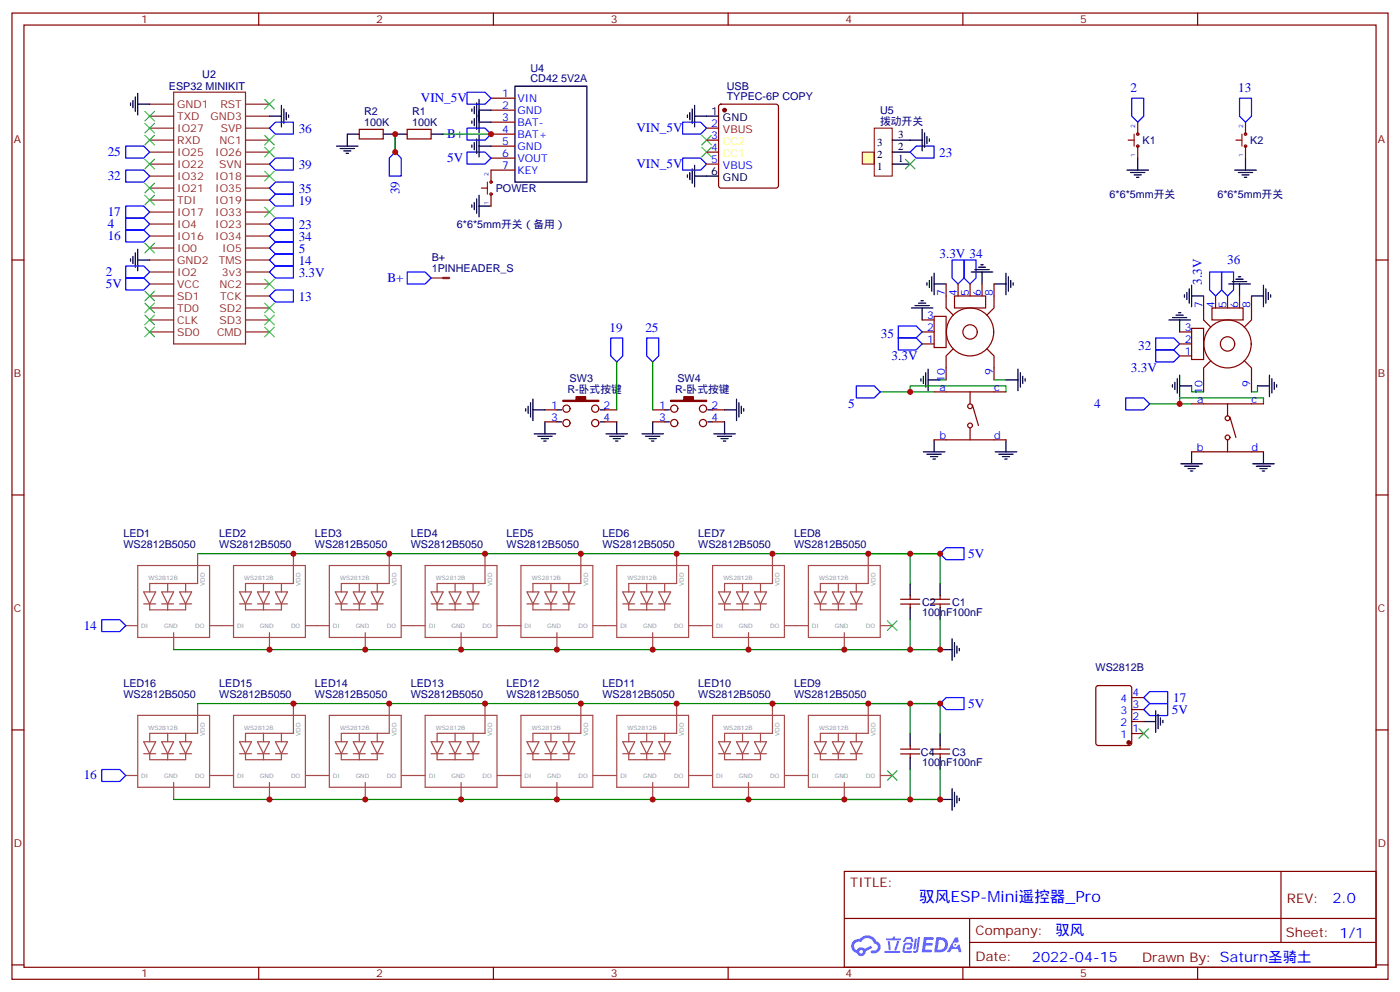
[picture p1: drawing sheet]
<svg xmlns="http://www.w3.org/2000/svg" width="412mm" height="292mm" viewBox="0 0 412 292" stroke-linecap="round" stroke-linejoin="round" font-family="sans-serif">
<g fill="none" stroke="#870000" stroke-width=".35">
<path d="M3.5 3.8h405.4v284.4h-405.4zM7.1 7.4h398.2v277.3h-398.2zM76.2 3.8v3.6M145.3 3.8v3.6M214.5 3.8v3.6M283.6 3.8v3.6M352.8 3.8v3.6M3.5 76.5h3.6M405.3 76.5h3.6M3.5 145.7h3.6M405.3 145.7h3.6M3.5 214.8h3.6"/>
<path d="M405.3 214.8h3.6M248.7 256.4h156.6v28.3h-156.6zM377.3 256.5v20.8M248.7 270.3h156.5M285.6 277.3h119.6M285.6 270.3v14.1M3.5 284h3.6M76.2 284.7v3.5M145.3 284.7v3.5M214.5 284.7v3.5M283.6 284.7v3.5M352.8 284.7v3.5"/>
<path d="M405.3 284h3.6"/>
</g>
<g fill="#5487ff">
<path d="M272.1 275.8h2.6l.3 .2-.1 .5-2 .1-.1 .9h1.6l.4 .4-.4 .4h-1.7l-.2 1.2h1.8l.3 .4-.2 .3-2.9 .1z"/>
<path d="M281.4 275.8h.7l.4 1.3-.7 .4a.74 .74 0 0 0-1.1 .3 .74 .74 0 0 0 .5 1 .74 .74 0 0 0 .9-.7l.5-.2 .7 2.3h-.9l-.2-.9h-1.9l-.5 .9h-.9z"/>
<path d="M269.5 276.2h.6l-.4 2.9a.31 .31 0 0 1-.3 .3 .31 .31 0 0 1-.3-.3z"/>
<path d="M270.4 275.7h.6l-.5 4a.89 .89 0 0 1-.7 .7 .89 .89 0 0 1-.9-.3l1-.5z"/>
<path d="M266.8 275.9l.6-.2 1.2 .1 .5 1.3-.6 .1-.4-.9-1 .1a.95 .95 0 0 1-1 .8l-.1-.2z"/>
<path d="M266.4 277.6l1.8-.2a1.04 1.04 0 0 1 .6 1.1 1.04 1.04 0 0 1-.8 .9h-.7a.29 .29 0 0 1-.3-.3 .29 .29 0 0 1 .3-.3h.7l.2-.8-1.4 .1-.4 1.7h1.9a.29 .29 0 0 1 .3 .4 .29 .29 0 0 1-.3 .2h-2l-.4-.3 .2-2.1z"/>
<path d="M260.5 279.8h4.4a.3 .3 0 0 1 .3 .3 .3 .3 0 0 1-.3 .3h-4.3z"/>
<path d="M264.3 276.9h.6l-.5 1.7a1.02 1.02 0 0 1-.7 1.1l-.2-.3z"/>
<path d="M261.5 277h.6l.3 2.3-.3 .3-.3-.2z"/>
<path d="M261.1 276.1h1.9l.2-.5h.5l-.1 .5h1.5a.29 .29 0 0 1 .3 .3 .29 .29 0 0 1-.3 .3h-3.9z"/>
<path d="M275.8 275.8l-.6 4.5h1.4a2.27 2.27 0 0 0 2.7-2.3 2.27 2.27 0 0 0-2.7-2.2zM276.6 276.6a1.5 1.5 0 0 1 1.8 1.5 1.5 1.5 0 0 1-1.9 1.4h-.3z"/>
<path d="M251.4 276.9a2.09 2.09 0 0 0 1 3.6 1.37 1.37 0 0 0 1.5 .8 1.37 1.37 0 0 0 1.1-1.4l2-.9-.5-.7-1.8 .9a1.4 1.4 0 0 0-2.3 .4 1.32 1.32 0 0 1-.6-1.8 1.32 1.32 0 0 1 1.9-.5 2.02 2.02 0 0 1 2-1.2 2.02 2.02 0 0 1 1.8 1.6 1.09 1.09 0 0 1 1.1 1.3 1.09 1.09 0 0 1-1.6 .7 .41 .41 0 0 0-.5 .4 .41 .41 0 0 0 .4 .4 1.89 1.89 0 0 0 2.4-1.1 1.89 1.89 0 0 0-1.2-2.4 2.98 2.98 0 0 0-5-.7l-1 .2zM253.2 280.1a.52 .52 0 0 1 1 0 .52 .52 0 0 1-1 0z"/>
<circle cx="281.4" cy="278" r=".28"/>
</g>
<path d="M254 44.8h3.5v3.5h-3.5z" fill="#ffffb0" stroke="#800000" stroke-width=".29"/>
<path d="M257.5 37.7h5.3v14.1h-5.3z" fill="none" stroke="#800000" stroke-width=".29"/>
<g fill="none" stroke="#000" stroke-width=".35">
<path d="M38.5 30.3v.7M39.2 29.6v2.1M39.9 28.5v4.3M40.6 30.7h3.5M40.6 27.5v6.3M79.4 34.2h3.5M82.9 31v6.4M83.6 32.1v4.2M84.3 33.1v2.1M85 33.8v.7M105.8 39.5h-3.5v3.5M112.9 39.5h7"/>
<path d="M127 39.5h3.5M139 32.1v.7M139 35.6v.7M139.7 31.4v2.1M139.7 34.9v2.1M140.4 30.3v7.8M141.1 32.4h3.5M141.1 29.2v9.9M141.1 39.8v6.4M141.1 35.9h3.5M151.7 25.4h21.2v28.2h-21.2zM202.5 33.8v.7"/>
<path d="M203.2 33.1v2.1M203.9 32.1v4.2M204.6 34.2h7.1M204.6 31v6.4M271.6 38.1v6.3M272.3 39.1v4.3M99.1 43h6.4M100.2 43.7h4.2M101.2 44.4h2.2M102 45.1h.7M139 42.7v.7M139.7 41.9v2.2"/>
<path d="M139.7 59.6v2.1M140.4 40.9v4.2M140.4 58.5v4.3M141.1 57.5v6.3M141.1 43h3.5M202.5 51.5v.7M203.2 50.8v2.1M203.9 49.7v4.2M204.6 48.6v6.4M204.6 51.8h7.1M262.8 41.2h8.8M262.8 44.8h5.3"/>
<path d="M262.8 48.3h5.3M273 40.2v2.1M273.8 40.9v.7M332 50.1h6.3M333 50.8h4.3M334.1 51.5h2.1M334.8 52.2h.7M335.1 46.5v3.6M363.7 50.1h6.4M364.8 50.8h4.2M365.8 51.5h2.1M366.5 52.2h.7"/>
<path d="M366.9 46.5v3.6M38.5 76.2v.7M39.2 75.5v2.1M39.9 74.4v4.2M40.6 73.3v6.4M40.6 76.5h3.5M139 60.3v.7M141.1 60.6h3.5M287.2 79.3h4.2M288.2 78.6h2.1M288.9 77.9h.7M268.5 90.6h6.3"/>
<path d="M269.5 89.9h4.3M270.6 89.2h2.1M271.3 88.5h.7M271.6 90.6v3.6M273 83.2v.7M273.8 82.5v2.1M274.5 81.5v4.2M275.2 83.6h3.5M275.2 80.4v6.3M286.1 80h6.4M289.3 80v3.6M292.8 83.6h3.5"/>
<path d="M296.3 80.4v6.3M297 81.5v4.2M297.7 82.5v2.1M298.4 83.2v.7M344.3 94.2h6.4M345.4 93.5h4.2M346.4 92.7h2.1M347.1 92h.7M347.5 94.2v3.5M348.9 86.7v.8M349.6 86v2.2M350.3 85v4.2"/>
<path d="M351 87.1h3.5M351 83.9v6.4M361.9 83.6h6.4M363 82.9h4.2M364.1 82.2h2.1M364.8 81.5h.7M365.1 83.6v3.5M368.7 87.1h3.5M372.2 83.9v6.4M372.9 85v4.2M373.6 86v2.2M374.3 86.7v.8"/>
<path d="M155.6 119.6v2.1M156.3 118.5v4.2M157 117.4v6.4M217 117.4v6.4M217.7 118.5v4.2M218.4 119.6v2.1M271.3 111.4v.7M272 110.7v2.2M272.7 109.7v4.2M273.4 111.8h3.5M273.4 108.6v6.4M296.3 111.8h3.6"/>
<path d="M299.9 108.6v6.4M300.6 109.7v4.2M301.3 110.7v2.2M302 111.4v.7M345.4 113.2v.7M346.1 112.5v2.1M346.8 111.4v4.3M347.5 113.6h3.5M347.5 110.4v6.3M370.4 113.6h3.5M373.9 110.4v6.3M374.6 111.4v4.3"/>
<path d="M375.4 112.5v2.1M376.1 113.2v.7M154.9 120.3v.7M157 120.6h3.5M157.3 127.7h6.4M158.4 128.4h4.2M159.5 129.1h2.1M160.2 129.8h.7M160.5 124.1v3.6M164 120.6h1.5M164 124.1h1.5M176.7 120.6h1.5"/>
<path d="M176.7 124.1h1.5M178.5 127.7h6.4M179.6 128.4h4.2M180.6 129.1h2.1M181.3 129.8h.7M181.7 124.1v3.6M189.1 127.7h6.3M190.1 128.4h4.3M191.2 129.1h2.1M191.9 129.8h.7M192.3 124.1v3.6M195.8 120.6h1.4"/>
<path d="M195.8 124.1h1.4M208.5 120.6h1.4M208.5 124.1h1.4M210.3 127.7h6.3M211.3 128.4h4.2M212.4 129.1h2.1M213.1 129.8h.7M213.4 120.6h3.6M213.4 124.1v3.6M219.1 120.3v.7M272 133h6.3M273 133.7h4.3"/>
<path d="M274.1 134.4h2.1M274.8 135.1h.7M275.2 129.4v3.6M293.2 133h6.3M294.2 133.7h4.2M295.3 134.4h2.1M296 135.1h.7M296.3 129.4v3.6M347.8 136.5h6.4M348.9 137.2h4.2M350 137.9h2.1M350.7 138.6h.7"/>
<path d="M351 133v3.5M369 136.5h6.4M370.1 137.2h4.2M371.1 137.9h2.1M371.8 138.6h.7M372.2 133v3.5M268.1 171.8v3.5M268.1 178.8v3.6M276.9 171.8v3.5M276.9 178.8v3.6M276.9 191.2h3.6M280.5 188v6.3"/>
<path d="M281.2 189.1v4.2M281.9 190.1v2.1M282.6 190.8v.7M268.1 215.9v3.5M276.9 215.9v3.5M336.9 212.3h3.5M340.4 209.2v6.3M341.1 210.2v4.3M341.8 211.3v2.1M342.5 212v.7M268.1 222.9v3.5M276.9 235.3h3.6"/>
<path d="M276.9 222.9v3.5M280.5 232.1v6.3M281.2 233.2v4.2M281.9 234.2v2.1M282.6 234.9v.7"/>
</g>
<g fill="none" stroke="#3c3" stroke-width=".35">
<path d="M42.7 32.8l2.8 2.8M42.7 39.8l2.8 2.9M42.7 36.3l2.8 2.8M45.5 32.8l-2.8 2.8M45.5 39.8l-2.8 2.9M45.5 36.3l-2.8 2.8M78 39.8l2.8 2.9M78 29.2l2.8 2.9M80.8 39.8l-2.8 2.9M80.8 29.2l-2.8 2.9M206.7 39.8l2.8 2.9M209.5 39.8l-2.8 2.9"/>
<path d="M42.7 46.9l2.8 2.8M42.7 53.9l2.8 2.9M42.7 57.5l2.8 2.8M45.5 46.9l-2.8 2.8M45.5 53.9l-2.8 2.9M45.5 57.5l-2.8 2.8M78 43.4l2.8 2.8M78 50.4l2.8 2.8M80.8 50.4l-2.8 2.8M80.8 43.4l-2.8 2.8M206.7 43.4l2.8 2.8M209.5 43.4l-2.8 2.8"/>
<path d="M266.7 46.9l2.8 2.8M269.5 46.9l-2.8 2.8M42.7 71.6l2.8 2.8M45.5 71.6l-2.8 2.8M78 61l2.8 2.8M80.8 61l-2.8 2.8M42.7 85.7l2.8 2.8M42.7 92.7l2.8 2.9M42.7 96.3l2.8 2.8M42.7 89.2l2.8 2.8M45.5 85.7l-2.8 2.8M45.5 92.7l-2.8 2.9"/>
<path d="M45.5 96.3l-2.8 2.8M45.5 89.2l-2.8 2.8M78 89.2l2.8 2.8M78 92.7l2.8 2.9M78 96.3l2.8 2.8M78 82.2l2.8 2.8M80.8 89.2l-2.8 2.8M80.8 92.7l-2.8 2.9M80.8 96.3l-2.8 2.8M80.8 82.2l-2.8 2.8M261.4 182.7l2.8 2.8M264.2 182.7l-2.8 2.8"/>
<path d="M335.5 214.5l2.8 2.8M338.3 214.5l-2.8 2.8M261.4 226.8l2.8 2.8M264.2 226.8l-2.8 2.8"/>
</g>
<g fill="none" stroke="#008700" stroke-width=".35">
<path d="M116.4 39.5v5.3M130.5 39.5h14.1M181.7 106.5v14.1M192.3 106.5v14.1M259.3 115.3h15.9M268.1 115.3v-1.7h28.2v1.7M276.9 111.8h1.8M292.8 111.8h3.5M338.7 118.9h12.3M347.5 118.9v-1.8h24.7v1.8M351 113.6v1.7h3.5M370.4 113.6v1.7h-1.7"/>
<path d="M58.2 162.9h218.7v8.9M268.1 162.9v8.9M268.1 182.4v8.8M276.9 182.4v8.8h-225.7M58.2 207h218.7v8.9M268.1 207v8.9M268.1 226.4v8.9M276.9 226.4v8.9h-225.7"/>
</g>
<g fill="none" stroke="#00f" stroke-width=".35">
<path d="M79.4 37.7l1.7-1.8h5.3v3.6h-5.3zM137.6 27.1h5.3l1.7 1.8-1.7 1.8h-5.3zM137.6 37.7h5.3l1.7 1.8-1.7 1.7h-5.3zM201.1 35.9h5.3l1.7 1.8-1.7 1.8h-5.3zM333.4 28.9h3.5v5.3l-1.8 1.7-1.7-1.7zM365.1 28.9h3.6v5.3l-1.8 1.7-1.8-1.7zM37 50.1h5.3l1.8 1.7-1.8 1.8h-5.3zM37 43h5.3l1.8 1.8-1.8 1.7h-5.3zM79.4 58.9l1.7-1.8h5.3v3.5h-5.3zM79.4 55.4l1.7-1.8h5.3v3.5h-5.3zM79.4 48.3l1.7-1.8h5.3v3.6h-5.3zM116.4 44.8l1.8 1.7v5.3h-3.5v-5.3z"/>
<path d="M137.6 44.8h5.3l1.7 1.7-1.7 1.8h-5.3zM201.1 46.5h5.3l1.7 1.8-1.7 1.8h-5.3zM268.1 44.8l1.8-1.8h5.3v3.5h-5.3zM37 64.2h5.3l1.8 1.7-1.8 1.8h-5.3zM37 78.3h5.3l1.8 1.7-1.8 1.8h-5.3zM37 60.6h5.3l1.8 1.8-1.8 1.8h-5.3zM37 67.7h5.3l1.8 1.8-1.8 1.7h-5.3zM79.4 73l1.7-1.8h5.3v3.6h-5.3zM79.4 65.9l1.7-1.7h5.3v3.5h-5.3zM79.4 76.5l1.7-1.7h5.3v3.5h-5.3zM81.1 67.7h5.3v3.5h-5.3l-1.7-1.7zM280.5 76.5h3.5v5.3l-1.8 1.8-1.7-1.8z"/>
<path d="M284 76.5h3.5v5.3l-1.7 1.8-1.8-1.8zM37 81.8h5.3l1.8 1.8-1.8 1.7h-5.3zM79.4 80l1.7-1.7h5.3v3.5h-5.3zM79.4 87.1l1.7-1.8h5.3v3.6h-5.3zM119.9 80h5.3l1.8 1.8-1.8 1.8h-5.3zM179.9 99.4h3.5v5.3l-1.7 1.8-1.8-1.8zM190.5 99.4h3.5v5.3l-1.7 1.8-1.8-1.8zM264.6 95.9h5.3l1.7 1.8-1.7 1.7h-5.3zM264.6 99.4h5.3l1.7 1.8-1.7 1.8h-5.3zM340.4 99.4h5.3l1.8 1.8-1.8 1.8h-5.3zM356.3 80h3.5v5.3l-1.7 1.8-1.8-1.8zM359.8 80h3.6v5.3l-1.8 1.8-1.8-1.8z"/>
<path d="M252.2 113.6h5.3l1.8 1.7-1.8 1.8h-5.3zM331.6 117.1h5.3l1.8 1.8-1.8 1.7h-5.3zM340.4 103h5.3l1.8 1.7-1.8 1.8h-5.3zM276.9 162.9l1.8-1.7h5.3v3.5h-5.3zM30 182.4h5.3l1.7 1.7-1.7 1.8h-5.3zM276.9 207l1.8-1.7h5.3v3.5h-5.3zM336.9 205.3l1.8-1.8h5.3v3.5h-5.3zM336.9 208.8l1.8-1.8h5.3v3.6h-5.3zM30 226.4h5.3l1.7 1.8-1.7 1.8h-5.3z"/>
</g>
<g fill="none" stroke="#870000" stroke-width=".35">
<path d="M105.8 38.1h7.1v2.8h-7.1zM119.9 38.1h7.1v2.8h-7.1zM144.6 28.9h7.1M144.6 32.4h7.1M144.6 35.9h7.1M144.6 39.5h7.1M208.1 37.7h3.6M211.9 30.9l.5-.2h16.2l.5 .2 .2 .5v23.2l-.2 .5-.5 .3h-16.2l-.5-.3-.2-.5v-23.2zM335.1 35.9v3.6M366.9 35.9v3.6M144.6 43h7.1M144.6 46.5h7.1"/>
<path d="M144.6 57.1v3.5M151.7 50.1h-7.1v3.5M208.1 41.2h3.6M208.1 44.8h3.6M335.1 43v3.5M366.9 43v3.5M271.6 97.7h3.6M271.6 94.2h3.6M275.2 93.1h3.5v9.2h-3.5zM278.7 83.6v7l2.1 2.1M281.2 87.1h9.1v3.5h-9.1zM282.2 83.6v3.5"/>
<path d="M285.8 83.6v3.5M289.3 83.6v3.5M292.8 83.6v7l-2.1 2.1M347.5 97.7h3.5M351 96.6h3.5v9.2h-3.5zM354.5 87.1v7.1l2.2 2.1M357 90.6h9.2v3.6h-9.2zM358.1 87.1v3.5M361.6 87.1v3.5M365.1 87.1v3.5M368.7 87.1v7.1l-2.2 2.1M271.6 101.2h3.6"/>
<path d="M275.2 115.3h21.1M280.8 102.6l-2.1 2.1v7.1M285.8 115.3v3.6M286.5 119.2l1.7 6M290.7 102.6l2.1 2.1v7.1M347.5 104.7h3.5M347.5 101.2h3.5M351 118.9h21.2M356.7 106.2l-2.2 2.1v7M361.6 118.9v3.5M366.5 106.2l2.2 2.1v7M160.5 120.6h3.5"/>
<path d="M160.5 124.1h3.5M178.2 120.6h3.5M178.2 124.1h3.5M192.3 120.6h3.5M192.3 124.1h3.5M209.9 120.6h3.5M209.9 124.1h3.5M275.2 129.4h21.1M285.8 125.9v3.5M351 133h21.2M361.6 129.4v3.6M362.3 122.7l1.8 6"/>
<path d="M265.3 176.4h5.6M265.3 177.8h5.6M268.1 175.3v1.1M268.1 177.8v1M274.1 176.4h5.7M274.1 177.8h5.7M276.9 175.3v1.1M276.9 177.8v1M268.1 219.4v1.1M276.9 219.4v1.1M323 202l.5-.2h9.2l.6 .4 .1 16.5-.5 .6-9.4 .1-.7-.5v-16.4zM333.4 215.9h3.5"/>
<path d="M333.4 212.3h3.5M333.4 208.8h3.5M333.4 205.3h3.5M265.3 220.5h5.6M265.3 221.9h5.6M268.1 221.9v1M274.1 220.5h5.7M274.1 221.9h5.7M276.9 221.9v1"/>
<circle cx="285.7" cy="97.7" r="7"/>
<circle cx="285.8" cy="97.7" r="2.12"/>
<circle cx="285.8" cy="119.6" r=".71"/>
<circle cx="361.6" cy="101.2" r="7"/>
<circle cx="361.6" cy="101.2" r="2.12"/>
<circle cx="166.9" cy="120.3" r="1.06"/>
<circle cx="166.9" cy="124.5" r="1.06"/>
<circle cx="175.3" cy="124.5" r="1.06"/>
<circle cx="175.3" cy="120.3" r="1.06"/>
<circle cx="198.6" cy="120.3" r="1.06"/>
<circle cx="198.6" cy="124.5" r="1.06"/>
<circle cx="207.1" cy="120.3" r="1.06"/>
<circle cx="207.1" cy="124.5" r="1.06"/>
<circle cx="285.8" cy="125.2" r=".71"/>
<circle cx="361.6" cy="128.7" r=".71"/>
<circle cx="361.6" cy="123.1" r=".71"/>
</g>
<g fill="none" stroke="#8c2424" stroke-width=".35">
<path d="M44.1 37.7h7.1M44.1 34.2h7.1M44.1 30.7h7.1M51.2 27.1h21.1v74.1h-21.1zM72.3 37.7h7.1M72.3 34.2h7.1M72.3 30.7h7.1M44.1 58.9h7.1M44.1 55.4h7.1M44.1 41.2h7.1M44.1 51.8h7.1M44.1 48.3h7.1"/>
<path d="M44.1 44.8h7.1M72.3 58.9h7.1M72.3 55.4h7.1M72.3 41.2h7.1M72.3 51.8h7.1M72.3 48.3h7.1M72.3 44.8h7.1M44.1 73h7.1M44.1 69.5h7.1M44.1 65.9h7.1M44.1 76.5h7.1M44.1 62.4h7.1"/>
<path d="M72.3 73h7.1M72.3 69.5h7.1M72.3 65.9h7.1M72.3 76.5h7.1M72.3 62.4h7.1M44.1 90.6h7.1M44.1 87.1h7.1M44.1 83.6h7.1M44.1 80h7.1M44.1 97.7h7.1M44.1 94.2h7.1M72.3 90.6h7.1"/>
<path d="M72.3 87.1h7.1M72.3 83.6h7.1M72.3 80h7.1M72.3 97.7h7.1M72.3 94.2h7.1M127 81.8h3.5"/>
</g>
<g fill="#870000" stroke="#870000" stroke-width=".35">
<path d="M165.8 117.8h3.9v-1.1h2.8v1.1h3.9v.3h-10.6z"/>
<path d="M197.6 117.8h3.8v-1.1h2.9v1.1h3.8v.3h-10.5z"/>
<circle cx="213.4" cy="32.4" r=".53"/>
<circle cx="332.5" cy="218.5" r=".53"/>
</g>
<path d="M130.5 81.8h1.8" fill="none" stroke="#8c2424" stroke-width=".71"/>
<path d="M208.1 48.3h3.6" fill="none" stroke="#f00" stroke-width=".35"/>
<path d="M334.1 39.5v3.5M365.8 39.5v3.5M143.6 53.6v3.5" fill="none" stroke="#903" stroke-width=".35"/>
<g fill="none" stroke="#900" stroke-width=".35">
<path d="M141.8 55.4h1.8M332.3 41.2h1.8M364.1 41.2h1.7"/>
<circle cx="335.1" cy="39.5" r=".35"/>
<circle cx="366.9" cy="39.5" r=".35"/>
<circle cx="144.6" cy="53.6" r=".35"/>
<circle cx="144.6" cy="57.1" r=".35"/>
<circle cx="335.1" cy="43" r=".35"/>
<circle cx="366.9" cy="43" r=".35"/>
</g>
<g fill="none" stroke="#a64a4a" stroke-width=".35">
<path d="M40.6 166.4h21.1v21.2h-21.1zM42.3 174.2h3.6l-1.8 3.5zM42.3 177.7h3.6M44.1 177.7v1.8h10.6v-1.8M47.6 174.2h3.6l-1.8 3.5zM47.6 177.7h3.6M49.4 171.7v2.5M49.4 177.7v1.8M52.9 174.2h3.5l-1.7 3.5zM52.9 177.7h3.5M54.7 171.7v2.5M58.2 162.9v8.8h-14.1v2.5"/>
<path d="M68.8 166.4h21.2v21.2h-21.2zM70.6 174.2h3.5l-1.8 3.5zM70.6 177.7h3.5M72.3 177.7v1.8h10.6v-1.8M75.8 174.2h3.6l-1.8 3.5zM75.8 177.7h3.6M77.6 171.7v2.5M77.6 177.7v1.8M81.1 174.2h3.6l-1.8 3.5zM81.1 177.7h3.6M82.9 171.7v2.5M86.4 162.9v8.8h-14.1v2.5"/>
<path d="M97 166.4h21.2v21.2h-21.2zM98.8 174.2h3.5l-1.8 3.5zM98.8 177.7h3.5M100.5 177.7v1.8h10.6v-1.8M104.1 174.2h3.5l-1.8 3.5zM104.1 177.7h3.5M105.8 171.7v2.5M105.8 177.7v1.8M109.4 174.2h3.5l-1.8 3.5zM109.4 177.7h3.5M111.1 171.7v2.5M114.7 162.9v8.8h-14.2v2.5"/>
<path d="M125.2 166.4h21.2v21.2h-21.2zM127 174.2h3.5l-1.7 3.5zM127 177.7h3.5M128.8 177.7v1.8h10.5v-1.8M132.3 174.2h3.5l-1.7 3.5zM132.3 177.7h3.5M134.1 171.7v2.5M134.1 177.7v1.8M137.6 174.2h3.5l-1.8 3.5zM137.6 177.7h3.5M139.3 171.7v2.5M142.9 162.9v8.8h-14.1v2.5"/>
<path d="M153.5 166.4h21.1v21.2h-21.1zM155.2 174.2h3.5l-1.7 3.5zM155.2 177.7h3.5M157 177.7v1.8h10.6v-1.8M160.5 174.2h3.5l-1.7 3.5zM160.5 177.7h3.5M162.3 171.7v2.5M162.3 177.7v1.8M165.8 174.2h3.5l-1.7 3.5zM165.8 177.7h3.5M167.6 171.7v2.5M171.1 162.9v8.8h-14.1v2.5"/>
<path d="M181.7 166.4h21.1v21.2h-21.1zM183.4 174.2h3.6l-1.8 3.5zM183.4 177.7h3.6M185.2 177.7v1.8h10.6v-1.8M188.7 174.2h3.6l-1.8 3.5zM188.7 177.7h3.6M190.5 171.7v2.5M190.5 177.7v1.8M194 174.2h3.6l-1.8 3.5zM194 177.7h3.6M195.8 171.7v2.5M199.3 162.9v8.8h-14.1v2.5"/>
<path d="M209.9 166.4h21.2v21.2h-21.2zM211.7 174.2h3.5l-1.8 3.5zM211.7 177.7h3.5M213.4 177.7v1.8h10.6v-1.8M217 174.2h3.5l-1.8 3.5zM217 177.7h3.5M218.7 171.7v2.5M218.7 177.7v1.8M222.2 174.2h3.6l-1.8 3.5zM222.2 177.7h3.6M224 171.7v2.5M227.5 162.9v8.8h-14.1v2.5"/>
<path d="M238.1 166.4h21.2v21.2h-21.2zM239.9 174.2h3.5l-1.7 3.5zM239.9 177.7h3.5M241.7 177.7v1.8h10.5v-1.8M245.2 174.2h3.5l-1.8 3.5zM245.2 177.7h3.5M246.9 171.7v2.5M246.9 177.7v1.8M250.5 174.2h3.5l-1.8 3.5zM250.5 177.7h3.5M252.2 171.7v2.5M255.8 162.9v8.8h-14.1v2.5"/>
<path d="M37 184.1h3.5M51.2 186.2v1.4M51.2 187.7v3.5M61.8 184.1h6.9M79.4 186.2v1.4M79.4 187.7v3.5M90 184.1h7M107.6 186.2v1.4M107.6 187.7v3.5M118.2 184.1h7M135.8 186.2v1.4M135.8 187.7v3.5"/>
<path d="M146.5 184.1h6.9M164 186.2v1.4M164 187.7v3.5M174.7 184.1h6.9M192.3 186.2v1.4M192.3 187.7v3.5M202.9 184.1h6.9M220.5 186.2v1.4M220.5 187.7v3.5M231.1 184.1h7M248.7 186.2v1.4M248.7 187.7v3.5"/>
<path d="M259.3 184.1h3.5M40.6 210.5h21.1v21.2h-21.1zM42.3 218.3h3.6l-1.8 3.5zM47.6 218.3h3.6l-1.8 3.5zM49.4 215.8v2.5M52.9 218.3h3.5l-1.7 3.5zM54.7 215.8v2.5M58.2 207v8.8h-14.1v2.5M68.8 210.5h21.2v21.2h-21.2zM70.6 218.3h3.5l-1.8 3.5zM75.8 218.3h3.6l-1.8 3.5zM77.6 215.8v2.5"/>
<path d="M81.1 218.3h3.6l-1.8 3.5zM82.9 215.8v2.5M86.4 207v8.8h-14.1v2.5M97 210.5h21.2v21.2h-21.2zM98.8 218.3h3.5l-1.8 3.5zM104.1 218.3h3.5l-1.8 3.5zM105.8 215.8v2.5M109.4 218.3h3.5l-1.8 3.5zM111.1 215.8v2.5M114.7 207v8.8h-14.2v2.5M125.2 210.5h21.2v21.2h-21.2zM127 218.3h3.5l-1.7 3.5z"/>
<path d="M132.3 218.3h3.5l-1.7 3.5zM134.1 215.8v2.5M137.6 218.3h3.5l-1.8 3.5zM139.3 215.8v2.5M142.9 207v8.8h-14.1v2.5M153.5 210.5h21.1v21.2h-21.1zM155.2 218.3h3.5l-1.7 3.5zM160.5 218.3h3.5l-1.7 3.5zM162.3 215.8v2.5M165.8 218.3h3.5l-1.7 3.5zM167.6 215.8v2.5M171.1 207v8.8h-14.1v2.5"/>
<path d="M181.7 210.5h21.1v21.2h-21.1zM183.4 218.3h3.6l-1.8 3.5zM188.7 218.3h3.6l-1.8 3.5zM190.5 215.8v2.5M194 218.3h3.6l-1.8 3.5zM195.8 215.8v2.5M199.3 207v8.8h-14.1v2.5M209.9 210.5h21.2v21.2h-21.2zM211.7 218.3h3.5l-1.8 3.5zM217 218.3h3.5l-1.8 3.5zM218.7 215.8v2.5M222.2 218.3h3.6l-1.8 3.5z"/>
<path d="M224 215.8v2.5M227.5 207v8.8h-14.1v2.5M238.1 210.5h21.2v21.2h-21.2zM239.9 218.3h3.5l-1.7 3.5zM245.2 218.3h3.5l-1.8 3.5zM246.9 215.8v2.5M250.5 218.3h3.5l-1.8 3.5zM252.2 215.8v2.5M255.8 207v8.8h-14.1v2.5M37 228.2h3.5M42.3 221.8h3.6M44.1 221.8v1.8h10.6v-1.8"/>
<path d="M47.6 221.8h3.6M49.4 221.8v1.8M51.2 230.3v1.4M51.2 231.8v3.5M52.9 221.8h3.5M61.8 228.2h6.9M70.6 221.8h3.5M72.3 221.8v1.8h10.6v-1.8M75.8 221.8h3.6M77.6 221.8v1.8M79.4 230.3v1.4M79.4 231.8v3.5"/>
<path d="M81.1 221.8h3.6M90 228.2h7M98.8 221.8h3.5M100.5 221.8v1.8h10.6v-1.8M104.1 221.8h3.5M105.8 221.8v1.8M107.6 230.3v1.4M107.6 231.8v3.5M109.4 221.8h3.5M118.2 228.2h7M127 221.8h3.5M128.8 221.8v1.8h10.5v-1.8"/>
<path d="M132.3 221.8h3.5M134.1 221.8v1.8M135.8 230.3v1.4M135.8 231.8v3.5M137.6 221.8h3.5M146.5 228.2h6.9M155.2 221.8h3.5M157 221.8v1.8h10.6v-1.8M160.5 221.8h3.5M162.3 221.8v1.8M164 230.3v1.4M164 231.8v3.5"/>
<path d="M165.8 221.8h3.5M174.7 228.2h6.9M183.4 221.8h3.6M185.2 221.8v1.8h10.6v-1.8M188.7 221.8h3.6M190.5 221.8v1.8M192.3 230.3v1.4M192.3 231.8v3.5M194 221.8h3.6M202.9 228.2h6.9M211.7 221.8h3.5M213.4 221.8v1.8h10.6v-1.8"/>
<path d="M217 221.8h3.5M218.7 221.8v1.8M220.5 230.3v1.4M220.5 231.8v3.5M222.2 221.8h3.6M231.1 228.2h7M239.9 221.8h3.5M241.7 221.8v1.8h10.5v-1.8M245.2 221.8h3.5M246.9 221.8v1.8M248.7 230.3v1.4M248.7 231.8v3.5"/>
<path d="M250.5 221.8h3.5M259.3 228.2h3.5"/>
</g>
<g fill="#c00">
<circle cx="268.1" cy="115.3" r=".88"/>
<circle cx="347.5" cy="118.9" r=".88"/>
<circle cx="227.5" cy="162.9" r=".88"/>
<circle cx="199.3" cy="162.9" r=".88"/>
<circle cx="86.4" cy="162.9" r=".88"/>
<circle cx="114.7" cy="162.9" r=".88"/>
<circle cx="142.9" cy="162.9" r=".88"/>
<circle cx="171.1" cy="162.9" r=".88"/>
<circle cx="79.4" cy="191.2" r=".88"/>
<circle cx="107.6" cy="191.2" r=".88"/>
<circle cx="135.8" cy="191.2" r=".88"/>
<circle cx="164" cy="191.2" r=".88"/>
<circle cx="192.3" cy="191.2" r=".88"/>
<circle cx="220.5" cy="191.2" r=".88"/>
<circle cx="227.5" cy="207" r=".88"/>
<circle cx="199.3" cy="207" r=".88"/>
<circle cx="171.1" cy="207" r=".88"/>
<circle cx="142.9" cy="207" r=".88"/>
<circle cx="114.7" cy="207" r=".88"/>
<circle cx="86.4" cy="207" r=".88"/>
<circle cx="220.5" cy="235.3" r=".88"/>
<circle cx="192.3" cy="235.3" r=".88"/>
<circle cx="164" cy="235.3" r=".88"/>
<circle cx="135.8" cy="235.3" r=".88"/>
<circle cx="107.6" cy="235.3" r=".88"/>
<circle cx="79.4" cy="235.3" r=".88"/>
<circle cx="255.8" cy="207" r=".88"/>
<circle cx="255.8" cy="162.9" r=".88"/>
<circle cx="248.7" cy="191.2" r=".88"/>
<circle cx="248.7" cy="235.3" r=".88"/>
<circle cx="276.9" cy="235.3" r=".88"/>
<circle cx="276.9" cy="191.2" r=".88"/>
<circle cx="276.9" cy="162.9" r=".88"/>
<circle cx="276.9" cy="207" r=".88"/>
<circle cx="268.1" cy="162.9" r=".88"/>
<circle cx="268.1" cy="191.2" r=".88"/>
<circle cx="268.1" cy="235.3" r=".88"/>
<circle cx="268.1" cy="207" r=".88"/>
<circle cx="144.6" cy="39.5" r=".88"/>
<circle cx="116.4" cy="44.8" r=".88"/>
<circle cx="116.4" cy="39.5" r=".88"/>
</g>
<text font-size="4.6" fill="#00f" x="270.8" y="265.5">驭风ESP-Mini遥控器_Pro</text>
<g font-size="4.2" fill="#00f">
<text x="392.5" y="265.7">2.0</text>
<text x="310.9" y="275.3">驭风</text>
<text x="304" y="283.1">2022-04-15</text>
</g>
<g font-size="3.9" fill="#00f">
<text x="333" y="27.2">2</text>
<text x="364.7" y="27.2">13</text>
<text x="124" y="30.1">VIN_5V</text>
<text x="88" y="39.1">36</text>
<text x="131.7" y="40.7">B+</text>
<text x="187.5" y="38.9">VIN_5V</text>
<text x="31.7" y="46">25</text>
<text x="131.7" y="47.8">5V</text>
<text x="276.6" y="46.1">23</text>
<text x="31.7" y="53.1">32</text>
<text x="88" y="49.6">39</text>
<text x="187.5" y="49.5">VIN_5V</text>
<text x="88" y="56.7">35</text>
<text x="117.6" y="57.1" transform="rotate(-90 117.6 57.1)">39</text>
<text x="31.7" y="63.7">17</text>
<text x="88" y="60.2">19</text>
<text x="31.7" y="67.2">4</text>
<text x="31.7" y="70.7">16</text>
<text x="88" y="70.8">34</text>
<text x="88" y="67.3">23</text>
<text x="88" y="74.3">5</text>
<text x="88" y="77.9">14</text>
<text x="276.7" y="76.1">3.3V 34</text>
<text x="361.5" y="77.7">36</text>
<text x="31.2" y="81.3">2</text>
<text x="88" y="81.4">3.3V</text>
<text x="114.1" y="83.1">B+</text>
<text x="354" y="83.8" transform="rotate(-90 354 83.8)">3.3V</text>
<text x="31.2" y="84.8">5V</text>
<text x="88" y="88.4">13</text>
<text x="179.6" y="97.8">19</text>
<text x="190.1" y="97.7">25</text>
<text x="259.5" y="99.4">35</text>
<text x="262.6" y="106">3.3V</text>
<text x="335.3" y="103">32</text>
<text x="333.1" y="109.5">3.3V</text>
<text x="249.9" y="120.1">5</text>
<text x="322.3" y="120.1">4</text>
<text x="285.2" y="164.2">5V</text>
<text x="24.7" y="185.3">14</text>
<text x="285.2" y="208.3">5V</text>
<text x="345.6" y="206.5">17</text>
<text x="345.2" y="210.1">5V</text>
<text x="24.7" y="229.4">16</text>
</g>
<g font-size="3.9" fill="#800">
<text x="250.5" y="261">TITLE:</text>
<text x="379.1" y="265.7">REV:</text>
<text x="287.4" y="275.2">Company:</text>
<text x="378.7" y="275.8">Sheet: 1/1</text>
<text x="287.4" y="282.9">Date:</text>
<text x="336.4" y="283">Drawn By: Saturn圣骑土</text>
</g>
<g font-size="3.2" fill="#800">
<text x="41.6" y="6.8">1</text>
<text x="110.8" y="6.8">2</text>
<text x="179.9" y="6.8">3</text>
<text x="249.1" y="6.8">4</text>
<text x="318.2" y="6.8">5</text>
<text x="4.1" y="41.9">A</text>
<text x="405.9" y="41.9">A</text>
<text x="4.1" y="111.1">B</text>
<text x="405.9" y="111.1">B</text>
<text x="4.1" y="180.2">C</text>
<text x="405.9" y="180.2">C</text>
<text x="4.1" y="249.4">D</text>
<text x="405.9" y="249.4">D</text>
<text x="41.6" y="287.7">1</text>
<text x="110.8" y="287.7">2</text>
<text x="179.9" y="287.7">3</text>
<text x="249.1" y="287.7">4</text>
<text x="318.2" y="287.7">5</text>
</g>
<g font-size="3.2" fill="#000080">
<text x="59.6" y="23">U2</text>
<text x="156.3" y="21.2">U4</text>
<text x="49.8" y="26.5">ESP32 MINIKIT</text>
<text x="156.3" y="24.2">CD42 5V2A</text>
<text x="214.1" y="29.5">TYPEC-6P COPY</text>
<text x="214.1" y="26.4">USB</text>
<text x="107.3" y="33.9">R2</text>
<text x="121.4" y="33.9">R1</text>
<text x="259.3" y="33.5">U5</text>
<text x="107.3" y="37">100K</text>
<text x="121.4" y="37">100K</text>
<text x="259.2" y="36.7">拨动开关</text>
<text x="336.5" y="42.4">K1</text>
<text x="368.3" y="42.4">K2</text>
<text x="146" y="56.5">POWER</text>
<text x="326.8" y="58.3">6*6*5mm开关</text>
<text x="358.6" y="58.3">6*6*5mm开关</text>
<text x="134.6" y="67.1">6*6*5mm开关（备用）</text>
<text x="127.2" y="76.9">B+</text>
<text x="127.2" y="80">1PINHEADER_S</text>
<text x="167.8" y="112.6">SW3</text>
<text x="199.6" y="112.6">SW4</text>
<text x="167.1" y="115.7">R-卧式按键</text>
<text x="198.9" y="115.7">R-卧式按键</text>
<text x="36.3" y="161.2">WS2812B5050</text>
<text x="36.3" y="158">LED1</text>
<text x="64.6" y="161.2">WS2812B5050</text>
<text x="64.6" y="158">LED2</text>
<text x="92.8" y="161.2">WS2812B5050</text>
<text x="92.8" y="158">LED3</text>
<text x="121" y="161.2">WS2812B5050</text>
<text x="121" y="158">LED4</text>
<text x="149.2" y="161.2">WS2812B5050</text>
<text x="149.2" y="158">LED5</text>
<text x="177.4" y="161.2">WS2812B5050</text>
<text x="177.4" y="158">LED6</text>
<text x="205.7" y="161.2">WS2812B5050</text>
<text x="205.7" y="158">LED7</text>
<text x="233.9" y="161.2">WS2812B5050</text>
<text x="233.9" y="158">LED8</text>
<text x="271.6" y="178.2">C2</text>
<text x="280.5" y="178.2">C1</text>
<text x="271.6" y="181.3">100nF100nF</text>
<text x="322.7" y="197.5">WS2812B</text>
<text x="36.3" y="202.1">LED16</text>
<text x="64.6" y="202.1">LED15</text>
<text x="92.8" y="202.1">LED14</text>
<text x="121" y="202.1">LED13</text>
<text x="149.2" y="202.1">LED12</text>
<text x="177.4" y="202.1">LED11</text>
<text x="205.7" y="202.1">LED10</text>
<text x="233.9" y="202.1">LED9</text>
<text x="36.3" y="205.3">WS2812B5050</text>
<text x="64.6" y="205.3">WS2812B5050</text>
<text x="92.8" y="205.3">WS2812B5050</text>
<text x="121" y="205.3">WS2812B5050</text>
<text x="149.2" y="205.3">WS2812B5050</text>
<text x="177.4" y="205.3">WS2812B5050</text>
<text x="205.7" y="205.3">WS2812B5050</text>
<text x="233.9" y="205.3">WS2812B5050</text>
<text x="271.3" y="222.3">C4</text>
<text x="271.6" y="225.4">100nF100nF</text>
<text x="280.5" y="222.3">C3</text>
</g>
<g font-size="3.2" fill="#00f">
<text x="147.9" y="28.5">1</text>
<text x="152.4" y="30">VIN</text>
<text x="147.9" y="32.1">2</text>
<text x="147.9" y="35.6">3</text>
<text x="152.4" y="33.5">GND</text>
<text x="147.9" y="39.1">4</text>
<text x="152.4" y="37">BAT-</text>
<text x="152.4" y="40.5">BAT+</text>
<text x="209.5" y="37.4">2</text>
<text x="209.5" y="40.9">3</text>
<text x="147.9" y="42.7">5</text>
<text x="147.9" y="46.2">6</text>
<text x="152.4" y="44.1">GND</text>
<text x="152.4" y="47.6">VOUT</text>
<text x="209.5" y="44.4">4</text>
<text x="209.5" y="47.9">5</text>
<text x="147.9" y="49.7">7</text>
<text x="152.4" y="51.1">KEY</text>
<text x="213" y="49.7">VBUS</text>
<text x="278.3" y="87.1" transform="rotate(-90 278.3 87.1)">7</text>
<text x="281.9" y="87.1" transform="rotate(-90 281.9 87.1)">4</text>
<text x="285.4" y="87.1" transform="rotate(-90 285.4 87.1)">5</text>
<text x="288.9" y="87.1" transform="rotate(-90 288.9 87.1)">6</text>
<text x="292.5" y="87.1" transform="rotate(-90 292.5 87.1)">8</text>
<text x="273.1" y="93.8">3</text>
<text x="354.2" y="90.6" transform="rotate(-90 354.2 90.6)">7</text>
<text x="357.7" y="90.6" transform="rotate(-90 357.7 90.6)">4</text>
<text x="361.2" y="90.6" transform="rotate(-90 361.2 90.6)">5</text>
<text x="364.8" y="90.6" transform="rotate(-90 364.8 90.6)">6</text>
<text x="368.3" y="90.6" transform="rotate(-90 368.3 90.6)">8</text>
<text x="273.1" y="100.9">1</text>
<text x="273.1" y="97.3">2</text>
<text x="349" y="100.9">2</text>
<text x="349" y="97.3">3</text>
<text x="349" y="104.4">1</text>
<text x="278.3" y="112.3" transform="rotate(-90 278.3 112.3)">10</text>
<text x="292.5" y="110.3" transform="rotate(-90 292.5 110.3)">9</text>
<text x="368.3" y="113.8" transform="rotate(-90 368.3 113.8)">9</text>
<text x="276.8" y="115">a</text>
<text x="292.8" y="115">c</text>
<text x="352.6" y="118.5">a</text>
<text x="354.2" y="115.8" transform="rotate(-90 354.2 115.8)">10</text>
<text x="368.7" y="118.5">c</text>
<text x="162.4" y="120.3">1</text>
<text x="162.4" y="123.8">3</text>
<text x="177.8" y="120.3">2</text>
<text x="177.8" y="123.8">4</text>
<text x="194.1" y="120.3">1</text>
<text x="194.1" y="123.8">3</text>
<text x="209.5" y="120.3">2</text>
<text x="209.5" y="123.8">4</text>
<text x="276.7" y="129.1">b</text>
<text x="292.8" y="129.1">d</text>
<text x="352.6" y="132.6">b</text>
<text x="368.7" y="132.6">d</text>
<text x="330.1" y="206.7">4</text>
<text x="333.6" y="208.5">3</text>
<text x="333.6" y="204.9">4</text>
<text x="330.1" y="213.7">2</text>
<text x="330.1" y="210.2">3</text>
<text x="333.6" y="215.5">1</text>
<text x="333.6" y="212">2</text>
<text x="330.1" y="217.3">1</text>
</g>
<g font-size="3.2" fill="#8d2323">
<text x="52.2" y="35.2">TXD</text>
<text x="52.2" y="31.7">GND1</text>
<text x="62" y="35.2">GND3</text>
<text x="64.9" y="31.7">RST</text>
<text x="52.2" y="38.8">IO27</text>
<text x="65" y="38.8">SVP</text>
<text x="52.2" y="42.3">RXD</text>
<text x="52.2" y="45.8">IO25</text>
<text x="63.4" y="45.8">IO26</text>
<text x="64.7" y="42.3">NC1</text>
<text x="52.2" y="52.9">IO32</text>
<text x="52.2" y="49.4">IO22</text>
<text x="63.4" y="52.9">IO18</text>
<text x="64.5" y="49.4">SVN</text>
<text x="52.2" y="59.9">TDI</text>
<text x="52.2" y="56.4">IO21</text>
<text x="63.4" y="59.9">IO19</text>
<text x="63.4" y="56.4">IO35</text>
<text x="52.2" y="63.5">IO17</text>
<text x="63.4" y="63.5">IO33</text>
<text x="52.2" y="70.5">IO16</text>
<text x="52.2" y="67">IO4</text>
<text x="63.4" y="70.5">IO34</text>
<text x="63.4" y="67">IO23</text>
<text x="52.2" y="74">IO0</text>
<text x="52.2" y="77.6">GND2</text>
<text x="64.5" y="77.6">TMS</text>
<text x="65.4" y="74">IO5</text>
<text x="52.2" y="81.1">IO2</text>
<text x="65.4" y="81.1">3v3</text>
<text x="52.2" y="88.2">SD1</text>
<text x="52.2" y="84.6">VCC</text>
<text x="64.7" y="84.6">NC2</text>
<text x="64.9" y="88.2">TCK</text>
<text x="52.2" y="91.7">TD0</text>
<text x="52.2" y="95.2">CLK</text>
<text x="64.6" y="95.2">SD3</text>
<text x="64.6" y="91.7">SD2</text>
<text x="52.2" y="98.7">SD0</text>
<text x="63.9" y="98.7">CMD</text>
</g>
<g font-size="3.2">
<text x="209.5" y="33.8">1</text>
<text x="213" y="35.6">GND</text>
<text x="264.6" y="40.5">3</text>
<text x="258.4" y="42.8">3</text>
<text x="258.4" y="46.4">2</text>
<text x="264.6" y="44.1">2</text>
<text x="264.6" y="47.6">1</text>
<text x="209.5" y="51.5">6</text>
<text x="213" y="53.2">GND</text>
<text x="258.4" y="49.9">1</text>
</g>
<text font-size="3.2" fill="#f00" x="213" y="39.1">VBUS</text>
<g font-size="3.2" fill="#ff0">
<text x="213" y="42.7">CC2</text>
<text x="213" y="46.2">CC1</text>
</g>
<g font-size="1.8" fill="#00f">
<text x="334.4" y="37.8" transform="rotate(-90 334.4 37.8)">2</text>
<text x="366.2" y="37.8" transform="rotate(-90 366.2 37.8)">2</text>
<text x="334.4" y="46.2" transform="rotate(-90 334.4 46.2)">1</text>
<text x="366.2" y="46.2" transform="rotate(-90 366.2 46.2)">1</text>
<text x="143.9" y="51.9" transform="rotate(-90 143.9 51.9)">2</text>
<text x="143.9" y="60.3" transform="rotate(-90 143.9 60.3)">1</text>
</g>
<g font-size="1.8" fill="#838383">
<text x="43.7" y="170.7">WS2812B</text>
<text x="60.3" y="172.4" transform="rotate(-90 60.3 172.4)">VDD</text>
<text x="72" y="170.7">WS2812B</text>
<text x="88.5" y="172.4" transform="rotate(-90 88.5 172.4)">VDD</text>
<text x="100.2" y="170.7">WS2812B</text>
<text x="116.8" y="172.4" transform="rotate(-90 116.8 172.4)">VDD</text>
<text x="128.4" y="170.7">WS2812B</text>
<text x="145" y="172.4" transform="rotate(-90 145 172.4)">VDD</text>
<text x="156.6" y="170.7">WS2812B</text>
<text x="173.2" y="172.4" transform="rotate(-90 173.2 172.4)">VDD</text>
<text x="184.9" y="170.7">WS2812B</text>
<text x="201.4" y="172.4" transform="rotate(-90 201.4 172.4)">VDD</text>
<text x="213.1" y="170.7">WS2812B</text>
<text x="229.7" y="172.4" transform="rotate(-90 229.7 172.4)">VDD</text>
<text x="241.3" y="170.7">WS2812B</text>
<text x="257.9" y="172.4" transform="rotate(-90 257.9 172.4)">VDD</text>
<text x="41.6" y="184.8">DI</text>
<text x="48.3" y="184.8">GND</text>
<text x="57.5" y="184.8">DO</text>
<text x="69.8" y="184.8">DI</text>
<text x="76.6" y="184.8">GND</text>
<text x="85.7" y="184.8">DO</text>
<text x="98.1" y="184.8">DI</text>
<text x="104.8" y="184.8">GND</text>
<text x="113.9" y="184.8">DO</text>
<text x="126.3" y="184.8">DI</text>
<text x="133" y="184.8">GND</text>
<text x="142.2" y="184.8">DO</text>
<text x="154.5" y="184.8">DI</text>
<text x="161.2" y="184.8">GND</text>
<text x="170.4" y="184.8">DO</text>
<text x="182.7" y="184.8">DI</text>
<text x="189.4" y="184.8">GND</text>
<text x="198.6" y="184.8">DO</text>
<text x="211" y="184.8">DI</text>
<text x="217.7" y="184.8">GND</text>
<text x="226.8" y="184.8">DO</text>
<text x="239.2" y="184.8">DI</text>
<text x="245.9" y="184.8">GND</text>
<text x="255.1" y="184.8">DO</text>
<text x="43.7" y="214.7">WS2812B</text>
<text x="72" y="214.7">WS2812B</text>
<text x="100.2" y="214.7">WS2812B</text>
<text x="128.4" y="214.7">WS2812B</text>
<text x="156.6" y="214.7">WS2812B</text>
<text x="184.9" y="214.7">WS2812B</text>
<text x="213.1" y="214.7">WS2812B</text>
<text x="241.3" y="214.7">WS2812B</text>
<text x="60.3" y="216.5" transform="rotate(-90 60.3 216.5)">VDD</text>
<text x="88.5" y="216.5" transform="rotate(-90 88.5 216.5)">VDD</text>
<text x="116.8" y="216.5" transform="rotate(-90 116.8 216.5)">VDD</text>
<text x="145" y="216.5" transform="rotate(-90 145 216.5)">VDD</text>
<text x="173.2" y="216.5" transform="rotate(-90 173.2 216.5)">VDD</text>
<text x="201.4" y="216.5" transform="rotate(-90 201.4 216.5)">VDD</text>
<text x="229.7" y="216.5" transform="rotate(-90 229.7 216.5)">VDD</text>
<text x="257.9" y="216.5" transform="rotate(-90 257.9 216.5)">VDD</text>
<text x="41.6" y="228.9">DI</text>
<text x="48.3" y="228.9">GND</text>
<text x="57.5" y="228.9">DO</text>
<text x="69.8" y="228.9">DI</text>
<text x="76.6" y="228.9">GND</text>
<text x="85.7" y="228.9">DO</text>
<text x="98.1" y="228.9">DI</text>
<text x="104.8" y="228.9">GND</text>
<text x="113.9" y="228.9">DO</text>
<text x="126.3" y="228.9">DI</text>
<text x="133" y="228.9">GND</text>
<text x="142.2" y="228.9">DO</text>
<text x="154.5" y="228.9">DI</text>
<text x="161.2" y="228.9">GND</text>
<text x="170.4" y="228.9">DO</text>
<text x="182.7" y="228.9">DI</text>
<text x="189.4" y="228.9">GND</text>
<text x="198.6" y="228.9">DO</text>
<text x="211" y="228.9">DI</text>
<text x="217.7" y="228.9">GND</text>
<text x="226.8" y="228.9">DO</text>
<text x="239.2" y="228.9">DI</text>
<text x="245.9" y="228.9">GND</text>
<text x="255.1" y="228.9">DO</text>
</g>
</svg>
